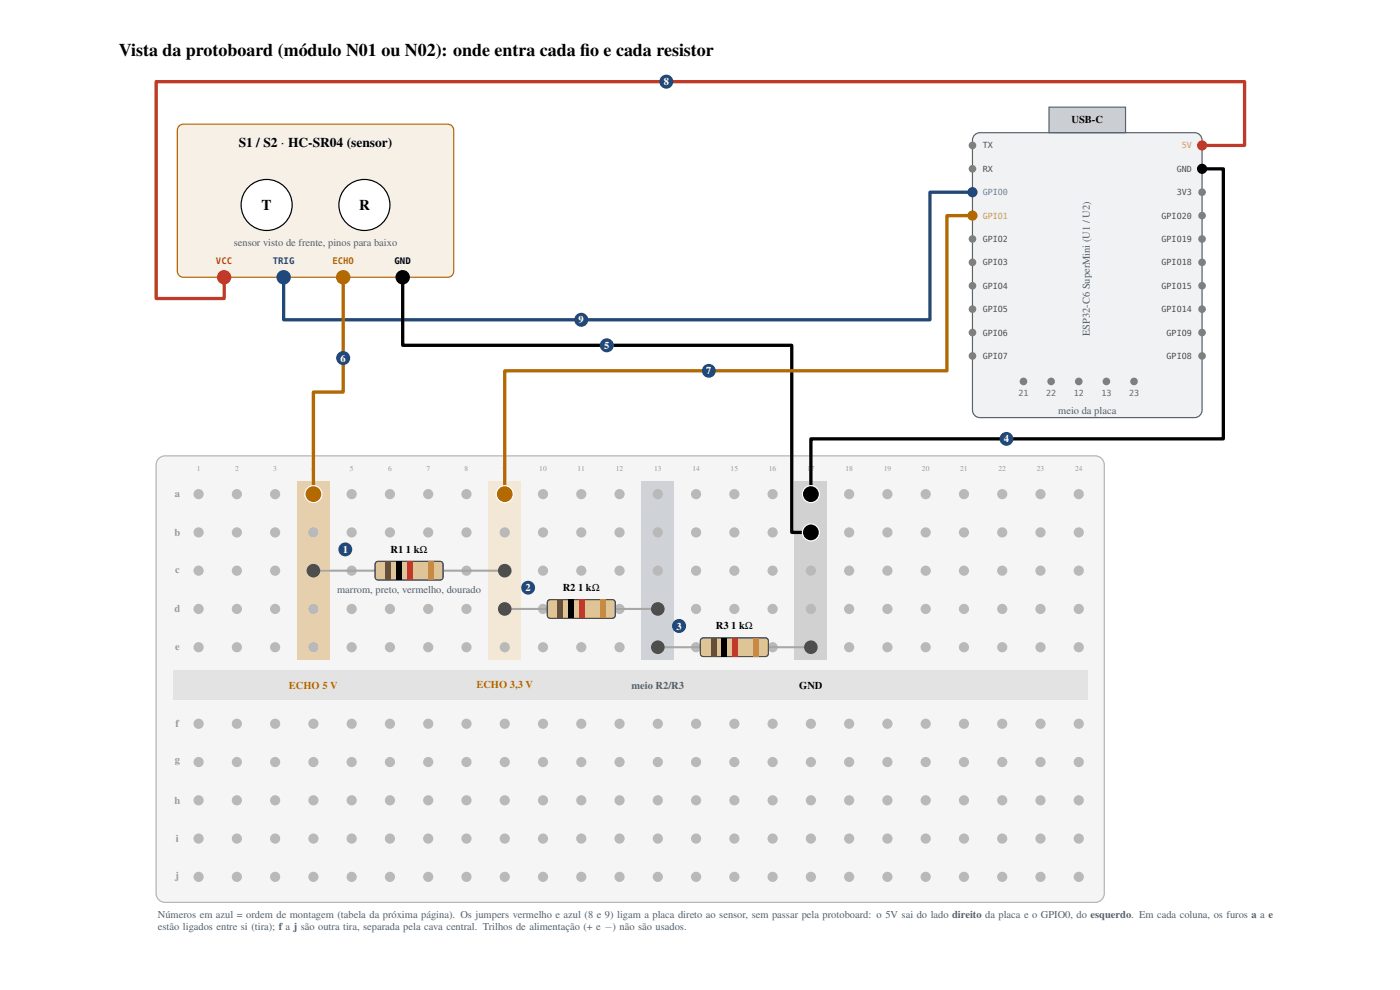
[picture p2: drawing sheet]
<svg xmlns="http://www.w3.org/2000/svg" width="297mm" height="210mm" viewBox="0 0 297 210" stroke-linecap="round" stroke-linejoin="round" font-family="sans-serif">
<path d="M33.7 97.3l.8-.5 .5-.1h197.4a1.9 1.9 0 0 1 1.9 1.9v90.9a1.9 1.9 0 0 1-1.9 1.9h-197.4a1.9 1.9 0 0 1-1.9-1.9v-90.9l.1-.5z" fill="#f5f5f5" stroke="#b3b3b3" stroke-width=".25"/>
<path d="M36.7 142.3h194v6.3h-194z" fill="#e3e3e3"/>
<path d="M63.1 102.1h6.8v37.9h-6.8z" fill="#e6cfad"/>
<path d="M103.7 102.1h6.8v37.9h-6.8z" fill="#f3e7d6"/>
<path d="M136.1 102.1h6.9v37.9h-6.9z" fill="#cfd2d6"/>
<path d="M168.6 102.1h6.9v37.9h-6.9z" fill="#d1d1d1"/>
<g fill="#b9b9b9">
<circle cx="42.1" cy="104.8" r="1.08"/>
<circle cx="42.1" cy="112.9" r="1.08"/>
<circle cx="42.1" cy="121.1" r="1.08"/>
<circle cx="42.1" cy="129.2" r="1.08"/>
<circle cx="42.1" cy="137.3" r="1.08"/>
<circle cx="42.1" cy="153.5" r="1.08"/>
<circle cx="42.1" cy="161.6" r="1.08"/>
<circle cx="42.1" cy="169.8" r="1.08"/>
<circle cx="42.1" cy="177.9" r="1.08"/>
<circle cx="42.1" cy="186" r="1.08"/>
<circle cx="50.3" cy="104.8" r="1.08"/>
<circle cx="50.3" cy="112.9" r="1.08"/>
<circle cx="50.3" cy="121.1" r="1.08"/>
<circle cx="50.3" cy="129.2" r="1.08"/>
<circle cx="50.3" cy="137.3" r="1.08"/>
<circle cx="50.3" cy="153.5" r="1.08"/>
<circle cx="50.3" cy="161.6" r="1.08"/>
<circle cx="50.3" cy="169.8" r="1.08"/>
<circle cx="50.3" cy="177.9" r="1.08"/>
<circle cx="50.3" cy="186" r="1.08"/>
<circle cx="58.4" cy="104.8" r="1.08"/>
<circle cx="58.4" cy="112.9" r="1.08"/>
<circle cx="58.4" cy="121.1" r="1.08"/>
<circle cx="58.4" cy="129.2" r="1.08"/>
<circle cx="58.4" cy="137.3" r="1.08"/>
<circle cx="58.4" cy="153.5" r="1.08"/>
<circle cx="58.4" cy="161.6" r="1.08"/>
<circle cx="58.4" cy="169.8" r="1.08"/>
<circle cx="58.4" cy="177.9" r="1.08"/>
<circle cx="58.4" cy="186" r="1.08"/>
<circle cx="66.5" cy="104.8" r="1.08"/>
<circle cx="66.5" cy="112.9" r="1.08"/>
<circle cx="66.5" cy="121.1" r="1.08"/>
<circle cx="66.5" cy="129.2" r="1.08"/>
<circle cx="66.5" cy="137.3" r="1.08"/>
<circle cx="66.5" cy="153.5" r="1.08"/>
<circle cx="66.5" cy="161.6" r="1.08"/>
<circle cx="66.5" cy="169.8" r="1.08"/>
<circle cx="66.5" cy="177.9" r="1.08"/>
<circle cx="66.5" cy="186" r="1.08"/>
<circle cx="74.6" cy="104.8" r="1.08"/>
<circle cx="74.6" cy="112.9" r="1.08"/>
<circle cx="74.6" cy="121.1" r="1.08"/>
<circle cx="74.6" cy="129.2" r="1.08"/>
<circle cx="74.6" cy="137.3" r="1.08"/>
<circle cx="74.6" cy="153.5" r="1.08"/>
<circle cx="74.6" cy="161.6" r="1.08"/>
<circle cx="74.6" cy="169.8" r="1.08"/>
<circle cx="74.6" cy="177.9" r="1.08"/>
<circle cx="74.6" cy="186" r="1.08"/>
<circle cx="82.7" cy="104.8" r="1.08"/>
<circle cx="82.7" cy="112.9" r="1.08"/>
<circle cx="82.7" cy="121.1" r="1.08"/>
<circle cx="82.7" cy="129.2" r="1.08"/>
<circle cx="82.7" cy="137.3" r="1.08"/>
<circle cx="82.7" cy="153.5" r="1.08"/>
<circle cx="82.7" cy="161.6" r="1.08"/>
<circle cx="82.7" cy="169.8" r="1.08"/>
<circle cx="82.7" cy="177.9" r="1.08"/>
<circle cx="82.7" cy="186" r="1.08"/>
<circle cx="90.8" cy="104.8" r="1.08"/>
<circle cx="90.8" cy="112.9" r="1.08"/>
<circle cx="90.8" cy="121.1" r="1.08"/>
<circle cx="90.8" cy="129.2" r="1.08"/>
<circle cx="90.8" cy="137.3" r="1.08"/>
<circle cx="90.8" cy="153.5" r="1.08"/>
<circle cx="90.8" cy="161.6" r="1.08"/>
<circle cx="90.8" cy="169.8" r="1.08"/>
<circle cx="90.8" cy="177.9" r="1.08"/>
<circle cx="90.8" cy="186" r="1.08"/>
<circle cx="99" cy="104.8" r="1.08"/>
<circle cx="99" cy="112.9" r="1.08"/>
<circle cx="99" cy="121.1" r="1.08"/>
<circle cx="99" cy="129.2" r="1.08"/>
<circle cx="99" cy="137.3" r="1.08"/>
<circle cx="99" cy="153.5" r="1.08"/>
<circle cx="99" cy="161.6" r="1.08"/>
<circle cx="99" cy="169.8" r="1.08"/>
<circle cx="99" cy="177.9" r="1.08"/>
<circle cx="99" cy="186" r="1.08"/>
<circle cx="107.1" cy="104.8" r="1.08"/>
<circle cx="107.1" cy="112.9" r="1.08"/>
<circle cx="107.1" cy="121.1" r="1.08"/>
<circle cx="107.1" cy="129.2" r="1.08"/>
<circle cx="107.1" cy="137.3" r="1.08"/>
<circle cx="107.1" cy="153.5" r="1.08"/>
<circle cx="107.1" cy="161.6" r="1.08"/>
<circle cx="107.1" cy="169.8" r="1.08"/>
<circle cx="107.1" cy="177.9" r="1.08"/>
<circle cx="107.1" cy="186" r="1.08"/>
<circle cx="115.2" cy="104.8" r="1.08"/>
<circle cx="115.2" cy="112.9" r="1.08"/>
<circle cx="115.2" cy="121.1" r="1.08"/>
<circle cx="115.2" cy="129.2" r="1.08"/>
<circle cx="115.2" cy="137.3" r="1.08"/>
<circle cx="115.2" cy="153.5" r="1.08"/>
<circle cx="115.2" cy="161.6" r="1.08"/>
<circle cx="115.2" cy="169.8" r="1.08"/>
<circle cx="115.2" cy="177.9" r="1.08"/>
<circle cx="115.2" cy="186" r="1.08"/>
<circle cx="123.3" cy="104.8" r="1.08"/>
<circle cx="123.3" cy="112.9" r="1.08"/>
<circle cx="123.3" cy="121.1" r="1.08"/>
<circle cx="123.3" cy="129.2" r="1.08"/>
<circle cx="123.3" cy="137.3" r="1.08"/>
<circle cx="123.3" cy="153.5" r="1.08"/>
<circle cx="123.3" cy="161.6" r="1.08"/>
<circle cx="123.3" cy="169.8" r="1.08"/>
<circle cx="123.3" cy="177.9" r="1.08"/>
<circle cx="123.3" cy="186" r="1.08"/>
<circle cx="131.4" cy="104.8" r="1.08"/>
<circle cx="131.4" cy="112.9" r="1.08"/>
<circle cx="131.4" cy="121.1" r="1.08"/>
<circle cx="131.4" cy="129.2" r="1.08"/>
<circle cx="131.4" cy="137.3" r="1.08"/>
<circle cx="131.4" cy="153.5" r="1.08"/>
<circle cx="131.4" cy="161.6" r="1.08"/>
<circle cx="131.4" cy="169.8" r="1.08"/>
<circle cx="131.4" cy="177.9" r="1.08"/>
<circle cx="131.4" cy="186" r="1.08"/>
<circle cx="139.6" cy="104.8" r="1.08"/>
<circle cx="139.6" cy="112.9" r="1.08"/>
<circle cx="139.6" cy="121.1" r="1.08"/>
<circle cx="139.6" cy="129.2" r="1.08"/>
<circle cx="139.6" cy="137.3" r="1.08"/>
<circle cx="139.6" cy="153.5" r="1.08"/>
<circle cx="139.6" cy="161.6" r="1.08"/>
<circle cx="139.6" cy="169.8" r="1.08"/>
<circle cx="139.6" cy="177.9" r="1.08"/>
<circle cx="139.6" cy="186" r="1.08"/>
<circle cx="147.7" cy="104.8" r="1.08"/>
<circle cx="147.7" cy="112.9" r="1.08"/>
<circle cx="147.7" cy="121.1" r="1.08"/>
<circle cx="147.7" cy="129.2" r="1.08"/>
<circle cx="147.7" cy="137.3" r="1.08"/>
<circle cx="147.7" cy="153.5" r="1.08"/>
<circle cx="147.7" cy="161.6" r="1.08"/>
<circle cx="147.7" cy="169.8" r="1.08"/>
<circle cx="147.7" cy="177.9" r="1.08"/>
<circle cx="147.7" cy="186" r="1.08"/>
<circle cx="155.8" cy="104.8" r="1.08"/>
<circle cx="155.8" cy="112.9" r="1.08"/>
<circle cx="155.8" cy="121.1" r="1.08"/>
<circle cx="155.8" cy="129.2" r="1.08"/>
<circle cx="155.8" cy="137.3" r="1.08"/>
<circle cx="155.8" cy="153.5" r="1.08"/>
<circle cx="155.8" cy="161.6" r="1.08"/>
<circle cx="155.8" cy="169.8" r="1.08"/>
<circle cx="155.8" cy="177.9" r="1.08"/>
<circle cx="155.8" cy="186" r="1.08"/>
<circle cx="163.9" cy="104.8" r="1.08"/>
<circle cx="163.9" cy="112.9" r="1.08"/>
<circle cx="163.9" cy="121.1" r="1.08"/>
<circle cx="163.9" cy="129.2" r="1.08"/>
<circle cx="163.9" cy="137.3" r="1.08"/>
<circle cx="163.9" cy="153.5" r="1.08"/>
<circle cx="163.9" cy="161.6" r="1.08"/>
<circle cx="163.9" cy="169.8" r="1.08"/>
<circle cx="163.9" cy="177.9" r="1.08"/>
<circle cx="163.9" cy="186" r="1.08"/>
<circle cx="172" cy="104.8" r="1.08"/>
<circle cx="172" cy="112.9" r="1.08"/>
<circle cx="172" cy="121.1" r="1.08"/>
<circle cx="172" cy="129.2" r="1.08"/>
<circle cx="172" cy="137.3" r="1.08"/>
<circle cx="172" cy="153.5" r="1.08"/>
<circle cx="172" cy="161.6" r="1.08"/>
<circle cx="172" cy="169.8" r="1.08"/>
<circle cx="172" cy="177.9" r="1.08"/>
<circle cx="172" cy="186" r="1.08"/>
<circle cx="180.1" cy="104.8" r="1.08"/>
<circle cx="180.1" cy="112.9" r="1.08"/>
<circle cx="180.1" cy="121.1" r="1.08"/>
<circle cx="180.1" cy="129.2" r="1.08"/>
<circle cx="180.1" cy="137.3" r="1.08"/>
<circle cx="180.1" cy="153.5" r="1.08"/>
<circle cx="180.1" cy="161.6" r="1.08"/>
<circle cx="180.1" cy="169.8" r="1.08"/>
<circle cx="180.1" cy="177.9" r="1.08"/>
<circle cx="180.1" cy="186" r="1.08"/>
<circle cx="188.3" cy="104.8" r="1.08"/>
<circle cx="188.3" cy="112.9" r="1.08"/>
<circle cx="188.3" cy="121.1" r="1.08"/>
<circle cx="188.3" cy="129.2" r="1.08"/>
<circle cx="188.3" cy="137.3" r="1.08"/>
<circle cx="188.3" cy="153.5" r="1.08"/>
<circle cx="188.3" cy="161.6" r="1.08"/>
<circle cx="188.3" cy="169.8" r="1.08"/>
<circle cx="188.3" cy="177.9" r="1.08"/>
<circle cx="188.3" cy="186" r="1.08"/>
<circle cx="196.4" cy="104.8" r="1.08"/>
<circle cx="196.4" cy="112.9" r="1.08"/>
<circle cx="196.4" cy="121.1" r="1.08"/>
<circle cx="196.4" cy="129.2" r="1.08"/>
<circle cx="196.4" cy="137.3" r="1.08"/>
<circle cx="196.4" cy="153.5" r="1.08"/>
<circle cx="196.4" cy="161.6" r="1.08"/>
<circle cx="196.4" cy="169.8" r="1.08"/>
<circle cx="196.4" cy="177.9" r="1.08"/>
<circle cx="196.4" cy="186" r="1.08"/>
<circle cx="204.5" cy="104.8" r="1.08"/>
<circle cx="204.5" cy="112.9" r="1.08"/>
<circle cx="204.5" cy="121.1" r="1.08"/>
<circle cx="204.5" cy="129.2" r="1.08"/>
<circle cx="204.5" cy="137.3" r="1.08"/>
<circle cx="204.5" cy="153.5" r="1.08"/>
<circle cx="204.5" cy="161.6" r="1.08"/>
<circle cx="204.5" cy="169.8" r="1.08"/>
<circle cx="204.5" cy="177.9" r="1.08"/>
<circle cx="204.5" cy="186" r="1.08"/>
<circle cx="212.6" cy="104.8" r="1.08"/>
<circle cx="212.6" cy="112.9" r="1.08"/>
<circle cx="212.6" cy="121.1" r="1.08"/>
<circle cx="212.6" cy="129.2" r="1.08"/>
<circle cx="212.6" cy="137.3" r="1.08"/>
<circle cx="212.6" cy="153.5" r="1.08"/>
<circle cx="212.6" cy="161.6" r="1.08"/>
<circle cx="212.6" cy="169.8" r="1.08"/>
<circle cx="212.6" cy="177.9" r="1.08"/>
<circle cx="212.6" cy="186" r="1.08"/>
<circle cx="220.7" cy="104.8" r="1.08"/>
<circle cx="220.7" cy="112.9" r="1.08"/>
<circle cx="220.7" cy="121.1" r="1.08"/>
<circle cx="220.7" cy="129.2" r="1.08"/>
<circle cx="220.7" cy="137.3" r="1.08"/>
<circle cx="220.7" cy="153.5" r="1.08"/>
<circle cx="220.7" cy="161.6" r="1.08"/>
<circle cx="220.7" cy="169.8" r="1.08"/>
<circle cx="220.7" cy="177.9" r="1.08"/>
<circle cx="220.7" cy="186" r="1.08"/>
<circle cx="228.9" cy="104.8" r="1.08"/>
<circle cx="228.9" cy="112.9" r="1.08"/>
<circle cx="228.9" cy="121.1" r="1.08"/>
<circle cx="228.9" cy="129.2" r="1.08"/>
<circle cx="228.9" cy="137.3" r="1.08"/>
<circle cx="228.9" cy="153.5" r="1.08"/>
<circle cx="228.9" cy="161.6" r="1.08"/>
<circle cx="228.9" cy="169.8" r="1.08"/>
<circle cx="228.9" cy="177.9" r="1.08"/>
<circle cx="228.9" cy="186" r="1.08"/>
</g>
<path d="M66.5 121.1h40.6" fill="none" stroke="#a6a6a6" stroke-width=".44"/>
<path d="M79.8 119.3l.4-.2h13.2a.63 .63 0 0 1 .6 .6v2.7a.63 .63 0 0 1-.6 .6h-13.2a.63 .63 0 0 1-.6-.6v-2.7z" fill="#dec496" stroke="#4d4d4d" stroke-width=".21"/>
<path d="M79.8 119.3l.4-.2h13.2a.63 .63 0 0 1 .6 .6v2.7a.63 .63 0 0 1-.6 .6h-13.2a.63 .63 0 0 1-.6-.6v-2.7z" fill="none" stroke="#4d4d4d" stroke-width=".21"/>
<path d="M81.8 119.1h1.1v3.9h-1.1z" fill="#794314"/>
<path d="M84.1 119.1h1.1v3.9h-1.1z" fill="#000"/>
<path d="M86.3 119.1h1.1v3.9h-1.1z" fill="#c0392b"/>
<path d="M90.8 119.1h1.1v3.9h-1.1z" fill="#c9a434"/>
<g fill="#4d4d4d">
<circle cx="66.5" cy="121.1" r="1.44"/>
<circle cx="107.1" cy="121.1" r="1.44"/>
</g>
<path d="M107.1 129.2h32.5" fill="none" stroke="#a6a6a6" stroke-width=".44"/>
<path d="M116.3 127.4l.4-.2h13.2a.63 .63 0 0 1 .6 .6v2.7a.63 .63 0 0 1-.6 .7h-13.2a.63 .63 0 0 1-.6-.7v-2.7z" fill="#dec496" stroke="#4d4d4d" stroke-width=".21"/>
<path d="M116.3 127.4l.4-.2h13.2a.63 .63 0 0 1 .6 .6v2.7a.63 .63 0 0 1-.6 .7h-13.2a.63 .63 0 0 1-.6-.7v-2.7z" fill="none" stroke="#4d4d4d" stroke-width=".21"/>
<path d="M118.4 127.2h1v4h-1z" fill="#794314"/>
<path d="M120.6 127.2h1.1v4h-1.1z" fill="#000"/>
<path d="M122.9 127.2h1v4h-1z" fill="#c0392b"/>
<path d="M127.4 127.2h1.1v4h-1.1z" fill="#c9a434"/>
<g fill="#4d4d4d">
<circle cx="107.1" cy="129.2" r="1.44"/>
<circle cx="139.6" cy="129.2" r="1.44"/>
</g>
<path d="M139.6 137.3h32.4" fill="none" stroke="#a6a6a6" stroke-width=".44"/>
<path d="M148.8 135.5l.4-.2h13.2a.63 .63 0 0 1 .6 .6v2.7a.63 .63 0 0 1-.6 .7h-13.2a.63 .63 0 0 1-.6-.7v-2.7z" fill="#dec496" stroke="#4d4d4d" stroke-width=".21"/>
<path d="M148.8 135.5l.4-.2h13.2a.63 .63 0 0 1 .6 .6v2.7a.63 .63 0 0 1-.6 .7h-13.2a.63 .63 0 0 1-.6-.7v-2.7z" fill="none" stroke="#4d4d4d" stroke-width=".21"/>
<path d="M150.8 135.3h1.1v4h-1.1z" fill="#794314"/>
<path d="M153.1 135.3h1.1v4h-1.1z" fill="#000"/>
<path d="M155.3 135.3h1.1v4h-1.1z" fill="#c0392b"/>
<path d="M159.8 135.3h1.1v4h-1.1z" fill="#c9a434"/>
<g fill="#4d4d4d">
<circle cx="139.6" cy="137.3" r="1.44"/>
<circle cx="172" cy="137.3" r="1.44"/>
</g>
<path d="M37.9 26.9l.6-.5 .4-.1h56.1a1.27 1.27 0 0 1 1.3 1.3v29.9a1.27 1.27 0 0 1-1.3 1.3h-56.1a1.27 1.27 0 0 1-1.3-1.3v-29.9z" fill="#f7f0e6" stroke="#b26a00" stroke-width=".25"/>
<g fill="#fff" stroke="#000" stroke-width=".25">
<circle cx="56.6" cy="43.5" r="5.4"/>
<circle cx="77.3" cy="43.5" r="5.4"/>
</g>
<circle cx="47.5" cy="58.8" r="1.53" fill="#c0392b"/>
<circle cx="60.2" cy="58.8" r="1.53" fill="#1f497d"/>
<circle cx="72.8" cy="58.8" r="1.53" fill="#b26a00"/>
<circle cx="85.4" cy="58.8" r="1.53" fill="#000"/>
<path d="M207 28.5l.9-.4h45.5a1.58 1.58 0 0 1 1.6 1.6v57.3a1.58 1.58 0 0 1-1.6 1.6h-45.5a1.58 1.58 0 0 1-1.6-1.6v-57.3l.1-.5z" fill="#f1f2f3" stroke="#52606d" stroke-width=".25"/>
<path d="M222.5 22.7h16.3v5.4h-16.3z" fill="#cbcfd3" stroke="#52606d" stroke-width=".25"/>
<g fill="#808080">
<circle cx="206.3" cy="30.9" r=".81"/>
<circle cx="206.3" cy="35.8" r=".81"/>
</g>
<circle cx="206.3" cy="40.8" r="1.08" fill="#1f497d"/>
<circle cx="206.3" cy="45.7" r="1.08" fill="#b26a00"/>
<g fill="#808080">
<circle cx="206.3" cy="50.7" r=".81"/>
<circle cx="206.3" cy="55.7" r=".81"/>
<circle cx="206.3" cy="60.6" r=".81"/>
<circle cx="206.3" cy="65.6" r=".81"/>
<circle cx="206.3" cy="70.5" r=".81"/>
<circle cx="206.3" cy="75.5" r=".81"/>
</g>
<circle cx="255" cy="30.9" r="1.08" fill="#c0392b"/>
<circle cx="255" cy="35.8" r="1.08" fill="#000"/>
<g fill="#808080">
<circle cx="255" cy="40.8" r=".81"/>
<circle cx="255" cy="45.7" r=".81"/>
<circle cx="255" cy="50.7" r=".81"/>
<circle cx="255" cy="55.7" r=".81"/>
<circle cx="255" cy="60.6" r=".81"/>
<circle cx="255" cy="65.6" r=".81"/>
<circle cx="255" cy="70.5" r=".81"/>
<circle cx="255" cy="75.5" r=".81"/>
<circle cx="217.1" cy="80.9" r=".81"/>
<circle cx="223" cy="80.9" r=".81"/>
<circle cx="228.9" cy="80.9" r=".81"/>
<circle cx="234.7" cy="80.9" r=".81"/>
<circle cx="240.6" cy="80.9" r=".81"/>
</g>
<path d="M255 30.9h9v-13.6h-230.9v46h14.4v-4.5" fill="none" stroke="#c0392b" stroke-width=".7"/>
<path d="M206.3 40.8h-9v27h-137.1v-9" fill="none" stroke="#1f497d" stroke-width=".7"/>
<path d="M255 35.8h4.5v57.3h-87.5v11.7M85.4 58.8v14.4h82.6v39.7h4" fill="none" stroke="#000" stroke-width=".7"/>
<path d="M72.8 58.8v24.4h-6.3v21.6M206.3 45.7h-5.4v33h-93.8v26.1" fill="none" stroke="#b26a00" stroke-width=".7"/>
<circle cx="172" cy="112.9" r="1.8" fill="#000"/>
<circle cx="172" cy="112.9" r="1.8" fill="none" stroke="#fff" stroke-width=".25"/>
<circle cx="107.1" cy="104.8" r="1.8" fill="#b26a00"/>
<circle cx="107.1" cy="104.8" r="1.8" fill="none" stroke="#fff" stroke-width=".25"/>
<circle cx="66.5" cy="104.8" r="1.8" fill="#b26a00"/>
<g fill="none" stroke="#fff" stroke-width=".25">
<circle cx="66.5" cy="104.8" r="1.8"/>
<circle cx="172" cy="104.8" r="1.8"/>
</g>
<circle cx="172" cy="104.8" r="1.8" fill="#000"/>
<g fill="#1f497d">
<circle cx="73.3" cy="116.5" r="1.47"/>
<circle cx="112" cy="124.7" r="1.47"/>
<circle cx="144.1" cy="132.8" r="1.49"/>
<circle cx="213.5" cy="93.1" r="1.47"/>
<circle cx="128.7" cy="73.2" r="1.49"/>
<circle cx="72.8" cy="76" r="1.49"/>
<circle cx="150.4" cy="78.7" r="1.47"/>
<circle cx="141.4" cy="17.3" r="1.49"/>
<circle cx="123.3" cy="67.8" r="1.49"/>
</g>
<g font-size="3.8">
<text x="25.2" y="11.8">Vista da protoboard (módulo N01 ou N02): onde entra cada f</text>
<text x="123.1" y="11.8">io e cada resistor</text>
</g>
<g font-size="3.2">
<text x="55.5" y="44.6">T</text>
<text x="76.2" y="44.6">R</text>
</g>
<text font-size="2.9" x="50.7" y="31.1">S1 / S2 · HC-SR04 (sensor)</text>
<g font-size="2.2" fill="#fff">
<text x="140.8" y="18.1">8</text>
<text x="122.8" y="68.6">9</text>
<text x="72.2" y="76.7">6</text>
<text x="128.2" y="74">5</text>
<text x="149.8" y="79.4">7</text>
<text x="213" y="93.9">4</text>
<text x="72.7" y="117.3">1</text>
<text x="111.5" y="125.4">2</text>
<text x="143.5" y="133.5">3</text>
</g>
<g font-size="2.2">
<text x="227.3" y="26.2">USB-C</text>
<text x="82.8" y="117.2">R1 1 kΩ</text>
<text x="119.4" y="125.3">R2 1 kΩ</text>
<text x="151.9" y="133.4">R3 1 kΩ</text>
<text x="169.6" y="146.2">GND</text>
</g>
<g font-size="2.2" fill="#52606d">
<text x="49.6" y="52.1">sensor visto de frente, pinos para baixo</text>
<text x="231.2" y="71.3" transform="rotate(-90 231.2 71.3)">ESP32-C6 SuperMini (U1 / U2)</text>
<text x="224.5" y="87.8">meio da placa</text>
<text x="71.5" y="125.8">marrom, preto, vermelho, dourado</text>
<text x="134" y="146.2">meio R2/R3</text>
<text x="33.5" y="194.7">Números em azul = ordem de montagem (tabela da próxima página). Os jumpers vermelho e azul (8 e 9) ligam a placa direto ao sensor, sem passar pela protoboard: o 5V sai do lado direito da placa e o GPIO0, do esquerdo. Em cada coluna, os furos a a e</text>
<text x="33.5" y="197.2">estão ligados entre si (tira); f a j são outra tira, separada pela cava central. Trilhos de alimentação (+ e −) não são usados.</text>
</g>
<g font-size="2.2" fill="#999">
<text x="37.1" y="105.3">a</text>
<text x="37" y="113.7">b</text>
<text x="37.1" y="121.6">c</text>
<text x="37" y="129.9">d</text>
<text x="37.1" y="137.8">e</text>
<text x="37.3" y="154.3">f</text>
<text x="37.1" y="161.9">g</text>
<text x="37" y="170.5">h</text>
<text x="37.3" y="178.6">i</text>
<text x="37.3" y="186.5">j</text>
</g>
<g font-size="2.2" fill="#b26a00">
<text x="61.3" y="146.2">ECHO 5 V</text>
<text x="101.1" y="146">ECHO 3,3 V</text>
</g>
<text font-size="1.9" fill="#c0392b" x="45.8" y="56">VCC</text>
<text font-size="1.9" fill="#1f497d" x="57.9" y="56">TRIG</text>
<text font-size="1.9" fill="#b26a00" x="70.5" y="56">ECHO</text>
<text font-size="1.9" x="83.7" y="56">GND</text>
<g font-size="1.8" fill="#4d4d4d">
<text x="208.5" y="31.5">TX</text>
<text x="208.5" y="36.5">RX</text>
<text x="249.6" y="36.5">GND</text>
<text x="249.6" y="41.4">3V3</text>
<text x="246.4" y="46.4">GPIO20</text>
<text x="208.5" y="51.3">GPIO2</text>
<text x="246.4" y="51.3">GPIO19</text>
<text x="208.5" y="56.3">GPIO3</text>
<text x="246.4" y="56.3">GPIO18</text>
<text x="208.5" y="61.3">GPIO4</text>
<text x="246.4" y="61.3">GPIO15</text>
<text x="208.5" y="66.2">GPIO5</text>
<text x="208.5" y="71.2">GPIO6</text>
<text x="246.4" y="66.2">GPIO14</text>
<text x="247.5" y="71.2">GPIO9</text>
<text x="208.5" y="76.1">GPIO7</text>
<text x="247.5" y="76.1">GPIO8</text>
</g>
<text font-size="1.8" fill="#d3746b" x="250.7" y="31.5">5V</text>
<text font-size="1.8" fill="#6280a4" x="208.5" y="41.4">GPIO0</text>
<text font-size="1.8" fill="#c9974d" x="208.5" y="46.4">GPIO1</text>
<g font-size="1.8" fill="#666">
<text x="216.1" y="84">21</text>
<text x="221.9" y="84">22</text>
<text x="227.8" y="84">12</text>
<text x="233.6" y="84">13</text>
<text x="239.5" y="84">23</text>
</g>
<g font-size="1.6" fill="#999">
<text x="41.7" y="99.9">1</text>
<text x="49.9" y="99.9">2</text>
<text x="58" y="99.9">3</text>
<text x="66.1" y="99.9">4</text>
<text x="74.2" y="99.9">5</text>
<text x="82.3" y="99.9">6</text>
<text x="90.4" y="99.9">7</text>
<text x="98.6" y="99.9">8</text>
<text x="106.7" y="99.9">9</text>
<text x="114.4" y="99.9">10</text>
<text x="122.5" y="99.9">11</text>
<text x="130.6" y="99.9">12</text>
<text x="138.8" y="99.9">13</text>
<text x="146.9" y="99.9">14</text>
<text x="155" y="99.9">15</text>
<text x="163.1" y="99.9">16</text>
<text x="171.2" y="99.9">17</text>
<text x="179.3" y="99.9">18</text>
<text x="187.5" y="99.9">19</text>
<text x="195.6" y="99.9">20</text>
<text x="203.7" y="99.9">21</text>
<text x="211.8" y="99.9">22</text>
<text x="219.9" y="99.9">23</text>
<text x="228.1" y="99.9">24</text>
</g>
</svg>
